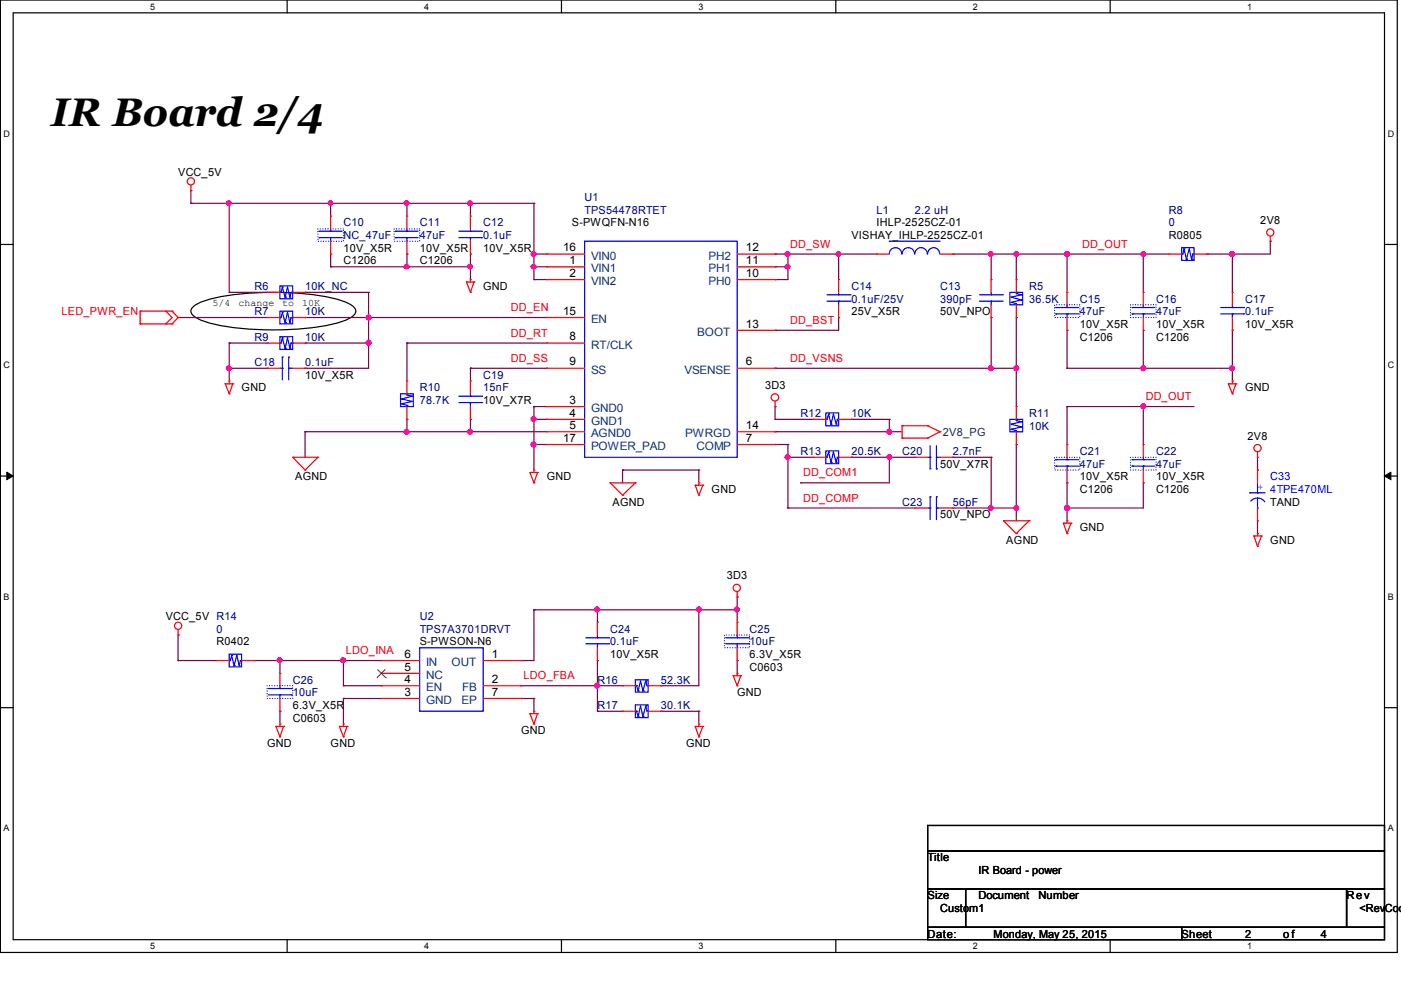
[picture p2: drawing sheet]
<svg xmlns="http://www.w3.org/2000/svg" width="297mm" height="210mm" viewBox="0 0 297 210" stroke-linecap="round" stroke-linejoin="round" font-family="sans-serif">
<path d="M.1 0h296.1v201.9h-296.1zM2.8 2.7h290.7v196.5h-290.7z" fill="none" stroke="#000" stroke-width=".25"/>
<g fill="#fff">
<path d="M31.8 .4h1v2h-1z"/>
<path d="M31.8 199.6h1v2h-1z"/>
</g>
<path d="M60.9 0v2.7M60.9 199.2v2.7" fill="none" stroke="#000" stroke-width=".25"/>
<g fill="#fff">
<path d="M89.9 .4h.9v2h-.9z"/>
<path d="M89.9 199.6h.9v2h-.9z"/>
</g>
<path d="M119 0v2.7M119 199.2v2.7" fill="none" stroke="#000" stroke-width=".25"/>
<g fill="#fff">
<path d="M148.1 .4h.9v2h-.9z"/>
<path d="M148.1 199.6h.9v2h-.9z"/>
</g>
<path d="M177.2 0v2.7M177.2 199.2v2.7" fill="none" stroke="#000" stroke-width=".25"/>
<g fill="#fff">
<path d="M206.2 .4h1v2h-1z"/>
<path d="M206.2 199.6h1v2h-1z"/>
</g>
<path d="M235.4 0v2.7M235.4 199.2v2.7" fill="none" stroke="#000" stroke-width=".25"/>
<g fill="#fff">
<path d="M264.4 .4h.9v2h-.9z"/>
<path d="M264.4 199.6h.9v2h-.9z"/>
<path d="M.8 27.3h1.2v2h-1.2z"/>
<path d="M294.2 27.3h1.3v2h-1.3z"/>
<path d="M.8 76.4h1.2v2h-1.2z"/>
<path d="M294.2 76.4h1.3v2h-1.3z"/>
</g>
<path d="M.1 51.8h2.7M293.5 51.8h2.7" fill="none" stroke="#000" stroke-width=".25"/>
<g fill="#fff">
<path d="M.8 125.5h1.1v2h-1.1z"/>
<path d="M294.2 125.5h1.2v2h-1.2z"/>
</g>
<path d="M.1 100.9h2.7M293.5 100.9h2.7" fill="none" stroke="#000" stroke-width=".25"/>
<path d="M1.4 100.1l1.4 .8-1.4 .8zM293.5 100.9l1.4-.8v1.6z" fill="#000" stroke="#000" stroke-width=".21"/>
<g fill="#fff">
<path d="M.8 174.6h1.1v2h-1.1z"/>
<path d="M294.2 174.6h1.2v2h-1.2z"/>
</g>
<path d="M40.9 65.1a13.3 13.3 0 0 1 6.1-2.2 64.8 64.8 0 0 1 24.6 .6 6.8 6.8 0 0 1 3.7 2 1.41 1.41 0 0 1-.9 1.8 27.1 27.1 0 0 1-10.5 2.4 57.8 57.8 0 0 1-20.7-1.6 4.7 4.7 0 0 1-2.6-1.7l-.1-.4zM.1 150h2.7M293.5 150h2.7M196.7 175h96.8v5.4h-96.8zM196.7 180.4h96.8v8.1h-96.8zM196.7 188.5h8v8.1h-8zM196.7 196.6h53.8v2.6h-53.8zM204.7 188.5h80.8v8.1h-80.8zM250.5 196.6h43v2.6h-43zM285.5 188.5h8v8.1h-8z" fill="none" stroke="#000" stroke-width=".25"/>
<g fill="none" stroke="#800040" stroke-width=".25">
<path d="M40.5 43.1h.1M40.5 40.4h.1M40.5 43.1h72.7M40.5 40.4v2.7M48.6 43.1h.1M48.6 43.1v18.9M70.1 53.9h.1M70.1 56.6h.1M70.1 43.1h.1M70.1 56.6h29.6M70.1 43.1v2.7M70.1 53.9v2.7"/>
<path d="M86.3 53.9h.1M86.3 56.6h.1M86.3 43.1h.1M86.3 43.1v2.7M86.3 53.9v2.7M99.7 53.9h.1M99.7 56.6h.1M99.7 43.1h.1M99.7 43.1v2.7M99.7 53.9v5.4M113.2 53.9h.1M113.2 59.3h.1"/>
<path d="M113.2 56.6h.1M113.2 43.1h.1M113.2 53.9h2.7M113.2 56.6h2.7M113.2 59.3h2.7M113.2 43.1v16.2M164.3 53.9h.1M164.3 56.6h.1M164.3 59.3h.1M164.3 53.9h21.5M164.3 56.6h2.7M167 53.9h.1"/>
<path d="M167 56.6h.1M167 53.9v5.4h-2.7M177.8 53.9h.1M177.8 53.9v5.4M202 53.9h.1M202 53.9h45.8M210.1 53.9h.1M210.1 53.9v5.4M215.5 53.9h.1M215.5 53.9v5.4M226.2 53.9h.1M226.2 53.9v8.1"/>
<path d="M242.4 53.9h.1M242.4 53.9v8.1M255.9 53.9h.1M261.3 53.9h.1M261.3 53.9v8.1M269.3 51.2h.1M269.3 51.2v2.7h-13.4M37.8 67.3h.1M37.8 67.3h18.8M48.6 62h.1M48.6 72.7h.1M48.6 78.1h.1"/>
<path d="M48.6 72.7h8M48.6 78.1h8M48.6 62h8M48.6 72.7v8.1M64.7 67.3h.1M64.7 62h.1M64.7 72.7h.1M64.7 78.1h.1M64.7 72.7h13.4M64.7 67.3h51.2M64.7 62h13.4M78.1 62h.1"/>
<path d="M78.1 67.3h.1M78.1 72.7h.1M78.1 62v16.1h-13.4M86.3 72.7h.1M86.3 72.7v8.1M86.3 72.7h29.6M99.7 78.1h.1M99.7 78.1v2.7M99.7 78.1h16.2M164.3 70h.1M164.3 78.1h.1M164.3 78.1h51.2"/>
<path d="M177.8 67.3h.1M177.8 67.3v2.7h-13.5M210.1 67.3h.1M210.1 78.1h.1M210.1 67.3v10.8M215.5 78.1h.1M215.5 67.3h.1M215.5 67.3v18.9M226.2 70h.1M226.2 78.1h.1M226.2 78.1h35.1M226.2 70v8.1"/>
<path d="M242.4 70h.1M242.4 78.1h.1M242.4 70v8.1M261.3 70h.1M261.3 78.1h.1M261.3 70v10.8M64.7 91.5h.1M64.7 91.5h51.2M64.7 91.5v5.5M86.3 88.9h.1M86.3 91.5h.1M86.3 88.9v2.6"/>
<path d="M99.7 88.9h.1M99.7 91.5h.1M99.7 88.9v2.6M113.2 88.9h.1M113.2 86.2h.1M113.2 94.2h.1M113.2 94.2h2.7M113.2 86.2v13.5M113.2 86.2h2.7M113.2 88.9h2.7M132 99.7h.1M132 99.7v2.7"/>
<path d="M132 99.7h16.2M148.2 99.7h.1M148.2 99.7v2.7M164.3 91.5h.1M164.3 94.2h.1M164.3 88.9h.1M164.3 86.2h.1M164.3 91.5h27M164.3 94.2h2.7M164.3 88.9h8.1M164.3 86.2v2.7M167 97h.1"/>
<path d="M167 94.2h.1M167 97h5.4M167 94.2v13.5M180.5 97h.1M180.5 88.9h.1M180.5 97h13.5M180.5 88.9h8.1M188.6 88.9h.1M188.6 91.5h.1M188.6 97h.1M188.6 88.9v2.6M188.6 97v5.4h-18.8"/>
<path d="M202 97h.1M202 97h8.1M210.1 97h.1M210.1 97v10.7M215.5 94.2h.1M215.5 94.2v16.2M226.2 86.2h.1M226.2 86.2h27M226.2 86.2v8M242.4 86.2h.1M242.4 86.2v8M266.6 99.7h.1"/>
<path d="M266.6 97v2.7M167 107.7h.1M167 107.7h27M169.8 102.4h.1M202 107.7h.1M202 107.7h13.5M210.1 107.7h.1M215.5 107.7h.1M226.2 102.4h.1M226.2 107.7h.1M226.2 102.4v8M242.4 102.4h.1"/>
<path d="M242.4 102.4v5.3h-16.2M266.6 113.1h.1M266.6 110.4v2.7M37.8 134.6h.1M37.8 134.6v5.5M113.2 129.3h.1M113.2 129.3v10.8h-2.7M113.2 129.3h43.1M126.7 129.3h.1M126.7 129.3v2.6M148.2 129.3h.1M148.2 129.3v16.1h-8.1"/>
<path d="M156.3 126.6h.1M156.3 129.3h.1M156.3 126.6v5.3M37.8 140.1h.1M37.8 140.1h8.1M53.9 140.1h.1M53.9 140.1h27M59.4 140.1h.1M59.4 150.8h.1M59.4 140.1v2.7M59.4 150.8v2.7M72.8 148.1h.1"/>
<path d="M72.8 140.1h.1M72.8 145.4h.1M72.8 140.1v5.3M72.8 148.1v5.4M72.8 145.4h8.1M72.8 148.1h8.1M110.5 140.1h.1M110.5 145.4h.1M110.5 148.1h.1M110.5 145.4h21.5M110.5 148.1h2.7M113.2 148.1h.1"/>
<path d="M113.2 148.1v2.7M126.7 140.1h.1M126.7 150.8h.1M126.7 145.4h.1M126.7 140.1v10.7M126.7 150.8h5.3M140.1 145.4h.1M140.1 150.8h.1M140.1 150.8h8.1M148.2 150.8h.1M148.2 150.8v2.7M156.3 140.1h.1"/>
<path d="M156.3 140.1v2.7"/>
</g>
<g fill="#f0f" stroke="#f0f" stroke-width=".25">
<circle cx="188.6" cy="91.5" r=".51"/>
<circle cx="188.6" cy="96.9" r=".49"/>
<circle cx="210.1" cy="107.7" r=".51"/>
<circle cx="86.2" cy="91.5" r=".51"/>
<circle cx="113.1" cy="56.5" r=".49"/>
<circle cx="167" cy="56.5" r=".49"/>
<circle cx="177.7" cy="53.9" r=".49"/>
<circle cx="167" cy="53.9" r=".51"/>
<circle cx="215.5" cy="78.1" r=".51"/>
<circle cx="226.2" cy="53.9" r=".51"/>
<circle cx="215.5" cy="53.9" r=".51"/>
<circle cx="210.1" cy="53.9" r=".51"/>
<circle cx="215.5" cy="107.7" r=".51"/>
<circle cx="210.1" cy="78.1" r=".51"/>
<circle cx="113.1" cy="94.2" r=".51"/>
<circle cx="113.1" cy="88.8" r=".51"/>
<circle cx="167" cy="96.9" r=".49"/>
<circle cx="126.6" cy="129.2" r=".51"/>
<circle cx="126.6" cy="145.4" r=".51"/>
<circle cx="72.7" cy="140" r=".51"/>
<circle cx="59.3" cy="140" r=".51"/>
<circle cx="113.1" cy="53.9" r=".51"/>
<circle cx="99.7" cy="91.5" r=".51"/>
<circle cx="242.4" cy="53.9" r=".51"/>
<circle cx="242.4" cy="78.1" r=".51"/>
<circle cx="261.2" cy="78.1" r=".51"/>
<circle cx="261.2" cy="53.9" r=".51"/>
<circle cx="99.7" cy="56.5" r=".49"/>
<circle cx="86.2" cy="56.5" r=".49"/>
<circle cx="99.7" cy="43.1" r=".49"/>
<circle cx="86.2" cy="43.1" r=".49"/>
<circle cx="70.1" cy="43.1" r=".47"/>
<circle cx="78.1" cy="67.3" r=".51"/>
<circle cx="78.1" cy="72.7" r=".51"/>
<circle cx="48.5" cy="43.1" r=".49"/>
<circle cx="48.5" cy="78.1" r=".51"/>
<circle cx="226.2" cy="107.7" r=".51"/>
<circle cx="242.4" cy="86.1" r=".51"/>
<circle cx="156.2" cy="129.2" r=".51"/>
<circle cx="148.2" cy="129.2" r=".51"/>
</g>
<g fill="none" stroke="#f00" stroke-width=".25">
<path d="M40.5 39.3v1.1M40.5 40.4h.1M70.1 45.8h.1M70.1 53.9h.1M70.1 45.8v2.7M70.1 51.2v2.7M86.3 45.8h.1M86.3 53.9h.1M86.3 45.8v2.7M86.3 51.2v2.7M98.9 59.8h.1M98.9 59.8h1.6"/>
<path d="M98.9 59.8l.8 2.2M99.7 59.3h.1M99.7 45.8h.1M99.7 53.9h.1M99.7 45.8v2.7M99.7 51.2v2.7M99.7 59.3v.5M100.5 59.8h.1M100.5 59.8l-.8 2.2M115.9 53.9h.1M115.9 56.6h.1M115.9 59.3h.1"/>
<path d="M115.9 53.9h8.1M115.9 56.6h8.1M115.9 59.3h8.1M156.3 53.9h8M156.3 56.6h8M156.3 59.3h8M164.3 59.3h.1M164.3 56.6h.1M164.3 53.9h.1M177.8 59.3h.1M177.8 59.3v2.7M185.8 53.9h.1"/>
<path d="M185.8 53.9h2.8M199.3 53.9h2.7M202 53.9h.1M210.1 59.3h.1M210.1 59.3v2.7M215.5 59.3h.1M215.5 59.3v2.7M247.8 53.9h.1M247.8 53.9h2.7M253.2 53.9h2.7M255.9 53.9h.1M269.3 51.2h.1"/>
<path d="M269.3 50.1v1.1M29.7 66h.1M29.7 68.7h.1M29.7 66h6.8M29.7 68.7h6.8M29.7 66v2.7M35.1 66h.1M35.1 68.7h.1M35.1 66l1.4 1.3-1.4 1.4M36.5 68.7h.1M36.5 66h.1M36.5 66l1.3 1.3-1.3 1.4"/>
<path d="M56.6 78.1h.1M56.6 67.3h.1M56.6 72.7h.1M56.6 62h.1M56.6 78.1h2.8M56.6 72.7h2.8M56.6 67.3h2.8M56.6 62h2.8M62.1 78.1h2.6M62.1 72.7h2.6M62.1 67.3h2.6M62.1 62h2.6"/>
<path d="M64.7 78.1h.1M64.7 67.3h.1M64.7 72.7h.1M64.7 62h.1M99.7 62h.1M115.9 72.7h.1M115.9 78.1h.1M115.9 67.3h.1M115.9 78.1h8.1M115.9 72.7h8.1M115.9 67.3h8.1M156.3 78.1h8"/>
<path d="M156.3 70h8M164.3 78.1h.1M164.3 70h.1M177.8 67.3h.1M177.8 64.6v2.7M210.1 67.3h.1M210.1 64.6v2.7M215.5 67.3h.1M215.5 64.6v2.7M226.2 62h.1M226.2 70h.1M226.2 62v2.6"/>
<path d="M226.2 67.3v2.7M242.4 62h.1M242.4 70h.1M242.4 62v2.6M242.4 67.3v2.7M261.3 62h.1M261.3 70h.1M261.3 62v2.6M261.3 67.3v2.7M47.8 81.4h.1M47.8 81.4h1.6M47.8 81.4l.8 2.1"/>
<path d="M48.6 80.8h.1M48.6 83.5h.1M48.6 80.8v.6M49.4 81.4h.1M49.4 81.4l-.8 2.1M62.1 97h.1M62.1 97h5.3M62.1 97l2.6 2.7M64.7 99.7h.1M67.4 97h.1M67.4 97l-2.7 2.7M86.3 88.9h.1"/>
<path d="M86.3 80.8h.1M86.3 80.8v2.7M86.3 86.2v2.7M99.7 80.8h.1M99.7 88.9h.1M99.7 80.8v2.7M99.7 86.2v2.7M113.2 99.7h.1M113.2 99.7v.5M115.9 86.2h.1M115.9 88.9h.1M115.9 91.5h.1"/>
<path d="M115.9 94.2h.1M115.9 86.2h8.1M115.9 88.9h8.1M115.9 91.5h8.1M115.9 94.2h8.1M156.3 91.5h8M156.3 94.2h8M164.3 86.2h.1M164.3 94.2h.1M164.3 91.5h.1M164.3 85.1v1.1M172.4 97h.1"/>
<path d="M172.4 88.9h.1M172.4 97h2.7M172.4 88.9h2.7M177.8 97h2.7M177.8 88.9h2.7M180.5 97h.1M180.5 88.9h.1M191.3 90.3h.1M191.3 92.9h.1M191.3 90.3h5.4M191.3 90.3v2.6M191.3 92.9h5.4"/>
<path d="M194 97h.1M194 97h2.7M196.7 90.3h.1M196.7 92.9h.1M196.7 90.3l2.6 1.2M199.3 91.5h.1M199.3 91.5l-2.6 1.4M199.3 97h2.7M202 97h.1M215.5 86.2h.1M215.5 94.2h.1M215.5 86.2v2.7"/>
<path d="M215.5 91.5v2.7M226.2 94.2h.1M226.2 94.2v2.8M226.2 99.7v2.7M242.4 94.2h.1M242.4 94.2v2.8M242.4 99.7v2.7M260.4 81.4h.1M260.4 81.4h1.6M260.4 81.4l.9 2.1M261.3 80.8h.1M261.3 83.5h.1"/>
<path d="M261.3 80.8v.6M262 81.4h.1M262 81.4l-.7 2.1M266.6 97h.1M266.6 99.7h.1M266.6 95.9v1.1M266.6 99.7v2.7M112.4 100.2h.1M112.4 100.2h1.6M112.4 100.2l.8 2.2M113.2 102.4h.1M114 100.2h.1"/>
<path d="M114 100.2l-.8 2.2M129.4 102.4h.1M129.4 102.4h5.3M129.4 102.4l2.6 2.6M132 105h.1M134.7 102.4h.1M134.7 102.4l-2.7 2.6M147.4 102.9h.1M147.4 102.9h1.6M147.4 102.9l.8 2.1M148.2 102.4h.1M148.2 105h.1"/>
<path d="M148.2 102.4v.5M149 102.9h.1M149 102.9l-.8 2.1M194 107.7h.1M194 107.7h2.7M199.3 107.7h2.7M202 107.7h.1M212.8 110.4h.1M212.8 110.4h5.4M212.8 110.4l2.7 2.7M215.5 113.1h.1M218.2 110.4h.1"/>
<path d="M218.2 110.4l-2.7 2.7M225.5 110.9h.1M225.5 110.9h1.6M225.5 110.9l.7 2.2M226.2 110.4h.1M226.2 113.1h.1M226.2 102.4h.1M226.2 110.4v.5M227.1 110.9h.1M227.1 110.9l-.9 2.2M242.4 102.4h.1M265.9 113.6h.1"/>
<path d="M265.9 113.6h1.6M265.9 113.6l.7 2.2M266.6 113.1h.1M266.6 115.8h.1M266.6 110.4h.1M266.6 107.7v2.7M266.6 113.1v.5M267.5 113.6h.1M267.5 113.6l-.9 2.2M37.8 134.6h.1M37.8 133.5v1.1M126.7 131.9h.1"/>
<path d="M126.7 131.9v2.7M126.7 137.3v2.8M156.3 126.6h.1M156.3 131.9h.1M156.3 125.5v1.1M156.3 131.9v2.7M156.3 137.3v2.8M45.9 140.1h.1M45.9 140.1h2.7M51.2 140.1h2.7M53.9 140.1h.1M58.5 154h.1"/>
<path d="M58.5 154h1.6M58.5 154l.9 2.2M59.4 153.5h.1M59.4 156.2h.1M59.4 142.8h.1M59.4 150.8h.1M59.4 142.8v2.6M59.4 148.1v2.7M59.4 153.5v.5M60.1 154h.1M60.1 154l-.7 2.2M72 154h.1"/>
<path d="M72 154h1.6M72 154l.8 2.2M72.8 153.5h.1M72.8 156.2h.1M72.8 153.5v.5M73.6 154h.1M73.6 154l-.8 2.2M80.9 140.1h.1M80.9 148.1h.1M80.9 145.4h.1M80.9 142.8h.1M80.9 145.4h8.1"/>
<path d="M80.9 140.1h8.1M80.9 148.1h8.1M80.9 142.8h8.1M102.4 145.4h8.1M102.4 140.1h8.1M102.4 148.1h8.1M110.5 140.1h.1M110.5 148.1h.1M110.5 145.4h.1M112.4 151.3h.1M112.4 151.3h1.6M112.4 151.3l.8 2.2"/>
<path d="M113.2 150.8h.1M113.2 153.5h.1M113.2 150.8v.5M114 151.3h.1M114 151.3l-.8 2.2M126.7 140.1h.1M132 145.4h.1M132 150.8h.1M132 145.4h2.7M132 150.8h2.7M137.4 145.4h2.7M137.4 150.8h2.7"/>
<path d="M140.1 145.4h.1M140.1 150.8h.1M147.4 154h.1M147.4 154h1.6M147.4 154l.8 2.2M148.2 153.5h.1M148.2 156.2h.1M148.2 153.5v.5M149 154h.1M149 154l-.8 2.2M155.4 143.3h.1M155.4 143.3h1.7"/>
<path d="M155.4 143.3l.9 2.1M156.3 142.8h.1M156.3 145.4h.1M156.3 140.1h.1M156.3 142.8v.5M157.1 143.3h.1M157.1 143.3l-.8 2.1"/>
<circle cx="40.5" cy="38.5" r=".76"/>
<circle cx="269.3" cy="49.3" r=".76"/>
<circle cx="164.3" cy="84.3" r=".79"/>
<circle cx="266.6" cy="95" r=".76"/>
<circle cx="37.8" cy="132.7" r=".76"/>
<circle cx="156.2" cy="124.6" r=".76"/>
</g>
<g fill="none" stroke="#00f" stroke-width=".25">
<path d="M67.6 50.4h.1M67.6 49h.1M67.6 50.4h5M67.6 49h5M70.1 49h.1M70.1 50.4h.1M70.1 48.5v.5M70.1 50.4v.8M83.8 50.4h.1M83.8 49h.1M83.8 50.4h4.8M83.8 49h4.8"/>
<path d="M86.3 49h.1M86.3 50.4h.1M86.3 48.5v.5M86.3 50.4v.8M97.3 50.4h4.8M97.3 49h4.8M99.7 49h.1M99.7 50.4h.1M99.7 48.5v.5M99.7 50.4v.8M102.1 50.4h.1M102.1 49h.1"/>
<path d="M124 51.2h32.3v45.8h-32.3zM188.6 51.2h.1M188.6 53.9a1.31 1.31 0 0 1 1.3-1.4 1.31 1.31 0 0 1 1.3 1.4M188.6 51.2h10.7M191.3 53.9a1.31 1.31 0 0 1 1.3-1.4 1.31 1.31 0 0 1 1.3 1.4M194 53.9a1.31 1.31 0 0 1 1.3-1.4 1.31 1.31 0 0 1 1.3 1.4M199.2 53.9a1.27 1.27 0 0 0-1.3-1.4 1.27 1.27 0 0 0-1.2 1.4M250.5 52.5h2.7v2.7h-2.7zM250.5 53.9h.1M251 52.8h.1M251 52.8l-.2 1.1h-.3M251 52.8l.5 2.2"/>
<path d="M251.5 55h.1M251.5 55l.6-2.2 .5 2.2M252.6 55h.1M252.9 53.9h.1M252.9 53.9l-.3 1.1M252.9 53.9h.3M253.2 53.9h.1M59.4 66h2.7v2.7h-2.7zM59.4 71.4h2.7v2.7h-2.7zM59.4 60.6h2.7v2.7h-2.7zM59.4 67.3h.1M59.4 72.7h.1"/>
<path d="M59.4 62h.1M59.4 78.1h.5M59.9 78.1h.1M59.9 75.7h.1M59.9 66.2h.1M59.9 71.6h.1M59.9 60.9h.1M59.9 75.7v4.8M59.9 66.2l-.3 1.1h-.2M59.9 66.2l.6 2.2M59.9 71.6l-.3 1.1h-.2M59.9 71.6l.6 2.2"/>
<path d="M59.9 60.9l-.3 1.1h-.2M59.9 60.9l.6 2.1M60.5 68.4h.1M60.5 73.8h.1M60.5 63h.1M60.5 68.4l.5-2.2 .5 2.2M60.5 73.8l.5-2.2 .5 2.2M60.5 63l.5-2.1 .5 2.1M61.2 75.7h.1M61.2 78.1h.1M61.2 78.1h.9M61.2 75.7v4.8"/>
<path d="M61.5 68.4h.1M61.5 73.8h.1M61.5 63h.1M61.7 67.3h.1M61.7 72.7h.1M61.7 62h.1M61.7 67.3l-.2 1.1M61.7 67.3h.4M61.7 72.7l-.2 1.1M61.7 72.7h.4M61.7 62l-.2 1M61.7 62h.4"/>
<path d="M62.1 67.3h.1M62.1 72.7h.1M62.1 62h.1M175.3 63.9h5M175.3 62.5h5M177.8 62.5h.1M177.8 63.9h.1M177.8 62v.5M177.8 63.9v.7M180.3 63.9h.1M180.3 62.5h.1M207.7 63.9h4.8"/>
<path d="M207.7 62.5h4.8M210.1 62.5h.1M210.1 63.9h.1M210.1 62v.5M210.1 63.9v.7M212.5 63.9h.1M212.5 62.5h.1M214.1 62h2.7v2.6h-2.7zM214.4 64.1h.1M214.4 64.1l1.1 .3v.2M215.5 62.2h.1M215.5 62h.1"/>
<path d="M215.5 64.6h.1M215.5 62.2l1.1 .3M215.5 62v.2M216.6 62.5h.1M216.6 63.6h.1M216.6 62.5l-2.2 .5 2.2 .6M216.6 63.6l-2.2 .5M223.9 66.6h.1M223.9 65.2h.1M223.9 66.6h4.8M223.9 65.2h4.8M226.2 65.2h.1"/>
<path d="M226.2 66.6h.1M226.2 64.6v.6M226.2 66.6v.7M240 66.6h.1M240 65.2h.1M240 66.6h4.9M240 65.2h4.9M242.4 65.2h.1M242.4 66.6h.1M242.4 64.6v.6M242.4 66.6v.7M258.8 66.6h4.9"/>
<path d="M258.8 65.2h4.9M261.3 65.2h.1M261.3 66.6h.1M261.3 64.6v.6M261.3 66.6v.7M263.7 66.6h.1M263.7 65.2h.1M84.9 83.5h2.7v2.7h-2.7zM85.2 85.6h.1M85.2 84.6h.1M85.2 84.6l2.2 .5-2.2 .5M85.2 85.6l1.1 .4"/>
<path d="M86.3 86h.1M86.3 86.2h.1M86.3 83.5h.1M86.3 83.5v.2l1.1 .3M86.3 86v.2M87.4 84h.1M87.4 84l-2.2 .6M97.3 85.4h4.8M97.3 84h4.8M99.7 84h.1M99.7 85.4h.1M99.7 83.5v.5"/>
<path d="M99.7 85.4v.8M102.1 85.4h.1M102.1 84h.1M175.1 95.6h2.7v2.7h-2.7zM175.1 87.6h2.7v2.7h-2.7zM175.1 97h.1M175.1 88.9h.1M175.7 95.9h.1M175.7 87.8h.1M175.7 95.9l-.4 1.1h-.2M175.7 95.9l.5 2.2M175.7 87.8l-.4 1.1h-.2"/>
<path d="M175.7 87.8l.5 2.1M176.2 98.1h.1M176.2 89.9h.1M176.2 98.1l.5-2.2 .6 2.2M176.2 89.9l.5-2.1 .6 2.1M177.3 98.1h.1M177.3 89.9h.1M177.5 97h.1M177.5 88.9h.1M177.5 97h.3M177.5 97l-.2 1.1M177.5 88.9l-.2 1"/>
<path d="M177.5 88.9h.3M177.8 97h.1M177.8 88.9h.1M196.7 97h.5M197.2 97h.1M197.2 99.4h.1M197.2 94.5v4.9M198.5 99.4h.1M198.5 97h.1M198.5 94.5v4.9M198.5 97h.8M214.1 88.9h2.7v2.6h-2.7z"/>
<path d="M214.4 91h.1M214.4 91l1.1 .3v.2M215.5 89.2h.1M215.5 88.9h.1M215.5 91.5h.1M215.5 88.9v.3M215.5 89.2l1.1 .2M216.6 89.4h.1M216.6 90.5h.1M216.6 89.4l-2.2 .5 2.2 .6M216.6 90.5l-2.2 .5M223.9 98.8h.1"/>
<path d="M223.9 97.5h.1M223.9 98.8h4.8M223.9 97.5h4.8M226.2 97.5h.1M226.2 98.8h.1M226.2 97v.5M226.2 98.8v.9M240 98.8h.1M240 97.5h.1M240 98.8h4.9M240 97.5h4.9M242.4 97.5h.1"/>
<path d="M242.4 98.8h.1M242.4 97v.5M242.4 98.8v.9M196.7 107.7h.5M197.2 107.7h.1M197.2 105.3h.1M197.2 105.3v4.9M198.5 105.3h.1M198.5 107.7h.1M198.5 107.7h.8M198.5 105.3v4.9M265 104.5h.1"/>
<path d="M265 104.5h3.2M266.6 105.6a1.87 1.87 0 0 0-1.4 .6M266.6 107.7h.1M266.6 104.5h.1M266.6 105.6l1 .3 .6 .5M266.6 102.4v2.1M266.6 105.6v2.1M48.6 138.7h2.6v2.7h-2.6zM49.1 139h.1M49.1 139l-.2 1.1h-.3M49.1 139l.5 2.2M89 137.3h13.4v13.5h-13.4z"/>
<path d="M124.2 136.5h4.8M124.2 135.2h4.8M126.7 135.2h.1M126.7 136.5h.1M126.7 134.6v.6M126.7 136.5v.8M129 136.5h.1M129 135.2h.1M153.8 136.5h4.9M153.8 135.2h4.9M156.3 135.2h.1M156.3 136.5h.1"/>
<path d="M156.3 134.6v.6M156.3 136.5v.8M158.7 136.5h.1M158.7 135.2h.1M48.6 140.1h.1M49.6 141.2h.1M49.6 141.2l.6-2.2 .5 2.2M50.7 141.2h.1M51 140.1h.1M51 140.1l-.3 1.1M51 140.1h.2M51.2 140.1h.1"/>
<path d="M56.9 147.3h4.8M56.9 146h4.8M59.4 146h.1M59.4 147.3h.1M59.4 145.4v.6M59.4 147.3v.8M61.7 147.3h.1M61.7 146h.1M134.7 144.1h2.7v2.6h-2.7zM134.7 149.5h2.7v2.7h-2.7zM134.7 145.4h.1M134.7 150.8h.1"/>
<path d="M134.7 145.4h.3M134.7 150.8h.3M135 145.4h.1M135 150.8h.1M135 145.4l.3 1.1M135 150.8l.3 1.1M135.3 146.5h.1M135.3 151.9h.1M135.3 146.5l.5-2.1 .5 2.1M135.3 151.9l.5-2.2 .5 2.2M136.3 146.5h.1M136.3 151.9h.1"/>
<path d="M136.9 144.4h.1M136.9 149.7h.1M136.9 144.4l.3 1h.2M136.9 144.4l-.6 2.1M136.9 149.7l.3 1.1h.2M136.9 149.7l-.6 2.2M137.4 145.4h.1M137.4 150.8h.1"/>
</g>
<path d="M67.4 48.5h5.4v2.7h-5.4zM83.6 48.5h5.4v2.7h-5.4zM223.6 64.6h5.3v2.7h-5.3zM239.7 64.6h5.4v2.7h-5.4zM223.6 97h5.3v2.7h-5.3zM239.7 97h5.4v2.7h-5.4zM153.6 134.6h5.3v2.7h-5.3zM56.6 145.4h5.5v2.7h-5.5z" fill="none" stroke="#00f" stroke-width=".25" stroke-dasharray="0 .5"/>
<path d="M79.9 143.7h.1M80 141.9l1.8 1.8M81.7 141.9l-1.8 1.8M81.8 143.7h.1" fill="none" stroke="#804000" stroke-width=".21"/>
<text font-size="8.5" x="10.8" y="26.7">IR Board 2/4</text>
<g font-size="2.5">
<text x="119.4" y="53.3">16</text>
<text x="158.2" y="53.3">12</text>
<text x="120.7" y="56">1</text>
<text x="120.7" y="58.7">2</text>
<text x="158.2" y="58.7">10</text>
<text x="158.2" y="56">11</text>
<text x="119.4" y="66.7">15</text>
<text x="158.2" y="69.4">13</text>
<text x="120.7" y="72.2">8</text>
<text x="120.7" y="77.5">9</text>
<text x="158.2" y="77.5">6</text>
<text x="120.7" y="85.6">3</text>
<text x="120.7" y="88.3">4</text>
<text x="119.4" y="93.7">17</text>
<text x="120.7" y="90.9">5</text>
<text x="158.2" y="93.7">7</text>
<text x="158.2" y="90.9">14</text>
<text x="85.8" y="139.5">6</text>
<text x="85.8" y="142.2">5</text>
<text x="104.3" y="139.5">1</text>
<text x="85.8" y="147.5">3</text>
<text x="85.8" y="144.8">4</text>
<text x="104.3" y="147.5">7</text>
<text x="104.3" y="144.8">2</text>
</g>
<g font-size="2.5" fill="#004080">
<text x="125.3" y="55">VIN0</text>
<text x="125.3" y="57.8">VIN1</text>
<text x="150.2" y="57.8">PH1</text>
<text x="150.2" y="55">PH2</text>
<text x="125.3" y="60.5">VIN2</text>
<text x="150.2" y="60.5">PH0</text>
<text x="125.3" y="68.5">EN</text>
<text x="147.8" y="71.2">BOOT</text>
<text x="125.3" y="73.9">RT/CLK</text>
<text x="125.3" y="79.3">SS</text>
<text x="145.1" y="79.3">VSENSE</text>
<text x="125.3" y="87.4">GND0</text>
<text x="125.3" y="90.1">GND1</text>
<text x="125.3" y="92.7">AGND0</text>
<text x="125.3" y="95.4">POWER_PAD</text>
<text x="145.3" y="92.7">PWRGD</text>
<text x="147.7" y="95.4">COMP</text>
<text x="90.3" y="141.2">IN</text>
<text x="90.3" y="143.9">NC</text>
<text x="95.8" y="141.2">OUT</text>
<text x="90.3" y="149.3">GND</text>
<text x="90.3" y="146.6">EN</text>
<text x="97.9" y="149.3">EP</text>
<text x="98" y="146.6">FB</text>
</g>
<g font-size="2.4">
<text x="37.8" y="37.3">VCC_5V</text>
<text x="267.2" y="47.4">2V8</text>
<text x="72.8" y="53.4">10V_X5R</text>
<text x="89" y="53.4">10V_X5R</text>
<text x="102.4" y="53.4">10V_X5R</text>
<text x="121.2" y="48">S-PWQFN-N16</text>
<text x="180.5" y="50.7">VISHAY_IHLP-2525CZ-01</text>
<text x="185.8" y="48">IHLP-2525CZ-01</text>
<text x="247.8" y="50.7">R0805</text>
<text x="72.8" y="56.1">C1206</text>
<text x="89" y="56.1">C1206</text>
<text x="102.4" y="61.5">GND</text>
<text x="180.5" y="66.8">25V_X5R</text>
<text x="199.3" y="66.8">50V_NPO</text>
<text x="228.9" y="69.5">10V_X5R</text>
<text x="245.1" y="69.5">10V_X5R</text>
<text x="264" y="69.5">10V_X5R</text>
<text x="228.9" y="72.2">C1206</text>
<text x="245.1" y="72.2">C1206</text>
<text x="51.2" y="83">GND</text>
<text x="64.7" y="80.3">10V_X5R</text>
<text x="162.2" y="82.5">3D3</text>
<text x="264" y="83">GND</text>
<text x="102.4" y="85.7">10V_X7R</text>
<text x="264.5" y="93.2">2V8</text>
<text x="62.6" y="101.9">AGND</text>
<text x="115.9" y="101.9">GND</text>
<text x="199.3" y="99.2">50V_X7R</text>
<text x="228.9" y="101.9">10V_X5R</text>
<text x="245.1" y="101.9">10V_X5R</text>
<text x="129.9" y="107.2">AGND</text>
<text x="150.9" y="104.6">GND</text>
<text x="228.9" y="104.6">C1206</text>
<text x="245.1" y="104.6">C1206</text>
<text x="269.3" y="107.2">TAND</text>
<text x="199.3" y="109.9">50V_NPO</text>
<text x="228.9" y="112.6">GND</text>
<text x="213.4" y="115.3">AGND</text>
<text x="269.3" y="115.3">GND</text>
<text x="154.1" y="122.9">3D3</text>
<text x="35.1" y="131.5">VCC_5V R14</text>
<text x="45.9" y="136.8">R0402</text>
<text x="89" y="136.8">S-PWSON-N6</text>
<text x="129.4" y="139.5">10V_X5R</text>
<text x="158.9" y="142.3">C0603</text>
<text x="158.9" y="139.5">6.3V_X5R</text>
<text x="156.3" y="147.6">GND</text>
<text x="62.1" y="153">C0603</text>
<text x="62.1" y="150.3">6.3V_X5R</text>
<text x="110.5" y="155.7">GND</text>
<text x="56.6" y="158.4">GND</text>
<text x="70.1" y="158.4">GND</text>
<text x="145.5" y="158.4">GND</text>
<text x="196.7" y="182.6">Title</text>
<text x="207.4" y="185.3">IR Board - power</text>
<text x="196.7" y="190.7">Size</text>
<text x="207.4" y="190.7">Document</text>
<text x="220.2" y="190.7">Number</text>
<text x="285.5" y="190.7">Rev</text>
<text x="199.3" y="193.4">Custom1</text>
<text x="288.2" y="193.4">&lt;RevCode</text>
<text x="196.7" y="198.8">Date:</text>
<text x="210.7" y="198.8">Monday, May 25, 2015</text>
<text x="250.5" y="198.8">Sheet</text>
<text x="264" y="198.8">2</text>
<text x="272" y="198.8">o f</text>
<text x="280.1" y="198.8">4</text>
</g>
<g font-size="2.4" fill="#000080">
<text x="124" y="42.6">U1</text>
<text x="124" y="45.3">TPS54478RTET</text>
<text x="185.8" y="45.3">L1</text>
<text x="194" y="45.3">2.2 uH</text>
<text x="247.8" y="45.3">R8</text>
<text x="72.8" y="48">C10</text>
<text x="72.8" y="50.7">NC_47uF</text>
<text x="89" y="48">C11</text>
<text x="89" y="50.7">47uF</text>
<text x="102.4" y="48">C12</text>
<text x="102.4" y="50.7">0.1uF</text>
<text x="247.8" y="48">0</text>
<text x="53.9" y="61.5">R6</text>
<text x="64.7" y="61.5">10K_NC</text>
<text x="180.5" y="61.5">C14</text>
<text x="180.5" y="64.2">0.1uF/25V</text>
<text x="199.3" y="61.5">C13</text>
<text x="199.3" y="64.2">390pF</text>
<text x="218.2" y="61.5">R5</text>
<text x="218.2" y="64.2">36.5K</text>
<text x="228.9" y="64.2">C15</text>
<text x="245.1" y="64.2">C16</text>
<text x="264" y="64.2">C17</text>
<text x="53.9" y="66.8">R7</text>
<text x="64.7" y="66.8">10K</text>
<text x="228.9" y="66.8">47uF</text>
<text x="245.1" y="66.8">47uF</text>
<text x="264" y="66.8">0.1uF</text>
<text x="53.9" y="77.7">C18</text>
<text x="53.9" y="72.2">R9</text>
<text x="64.7" y="77.7">0.1uF</text>
<text x="64.7" y="72.2">10K</text>
<text x="89" y="83">R10</text>
<text x="102.4" y="80.3">C19</text>
<text x="102.4" y="83">15nF</text>
<text x="89" y="85.7">78.7K</text>
<text x="169.8" y="88.4">R12</text>
<text x="180.5" y="88.4">10K</text>
<text x="218.2" y="88.4">R11</text>
<text x="218.2" y="91.1">10K</text>
<text x="169.8" y="96.4">R13</text>
<text x="180.5" y="96.4">20.5K</text>
<text x="191.3" y="96.4">C20</text>
<text x="202" y="96.4">2.7nF</text>
<text x="228.9" y="96.4">C21</text>
<text x="228.9" y="99.2">47uF</text>
<text x="245.1" y="96.4">C22</text>
<text x="245.1" y="99.2">47uF</text>
<text x="191.3" y="107.2">C23</text>
<text x="202" y="107.2">56pF</text>
<text x="89" y="131.5">U2</text>
<text x="45.9" y="134.1">0</text>
<text x="89" y="134.1">TPS7A3701DRVT</text>
<text x="129.4" y="134.1">C24</text>
<text x="129.4" y="136.8">0.1uF</text>
<text x="158.9" y="134.1">C25</text>
<text x="158.9" y="136.8">10uF</text>
<text x="62.1" y="145">C26</text>
<text x="62.1" y="147.6">10uF</text>
<text x="126.7" y="145">R16</text>
<text x="140.1" y="145">52.3K</text>
<text x="126.7" y="150.3">R17</text>
<text x="140.1" y="150.3">30.1K</text>
</g>
<g font-size="2.4" fill="#f00">
<text x="167.6" y="52.5">DD_SW</text>
<text x="229.4" y="52.5">DD_OUT</text>
<text x="108.3" y="66">DD_EN</text>
<text x="13" y="66.8">LED_PWR_EN</text>
<text x="108.3" y="71.4">DD_RT</text>
<text x="167.6" y="68.7">DD_BST</text>
<text x="108.3" y="76.7">DD_SS</text>
<text x="167.6" y="76.7">DD_VSNS</text>
<text x="242.9" y="84.9">DD_OUT</text>
<text x="170.3" y="101">DD_COM1</text>
<text x="170.3" y="106.4">DD_COMP</text>
<text x="73.3" y="138.7">LDO_INA</text>
<text x="111" y="144">LDO_FBA</text>
</g>
<text font-size="2.4" fill="#004040" x="199.9" y="92.5">2V8_PG</text>
<g font-size="2.4" fill="#00f">
<text x="269.3" y="101.9">C33</text>
<text x="269.3" y="104.6">4TPE470ML</text>
</g>
<g font-size="2.1">
<text x="45" y="64.9">5/4</text>
<text x="50.5" y="64.9">change</text>
<text x="59.9" y="64.9">to</text>
<text x="64.1" y="64.9">10K</text>
</g>
<text font-size="2.1" fill="#00f" x="266.6" y="103.9">+</text>
<g font-size="1.9">
<text x="31.8" y="2">5</text>
<text x="89.9" y="2">4</text>
<text x="148.1" y="2">3</text>
<text x="206.2" y="2">2</text>
<text x="264.4" y="2">1</text>
<text x=".8" y="29">D</text>
<text x="294.2" y="29">D</text>
<text x=".8" y="78.1">C</text>
<text x="294.2" y="78.1">C</text>
<text x=".8" y="127.2">B</text>
<text x="294.2" y="127.2">B</text>
<text x=".8" y="176.3">A</text>
<text x="294.2" y="176.3">A</text>
<text x="31.8" y="201.3">5</text>
<text x="89.9" y="201.3">4</text>
<text x="148.1" y="201.3">3</text>
<text x="206.2" y="201.3">2</text>
<text x="264.4" y="201.3">1</text>
</g>
</svg>
